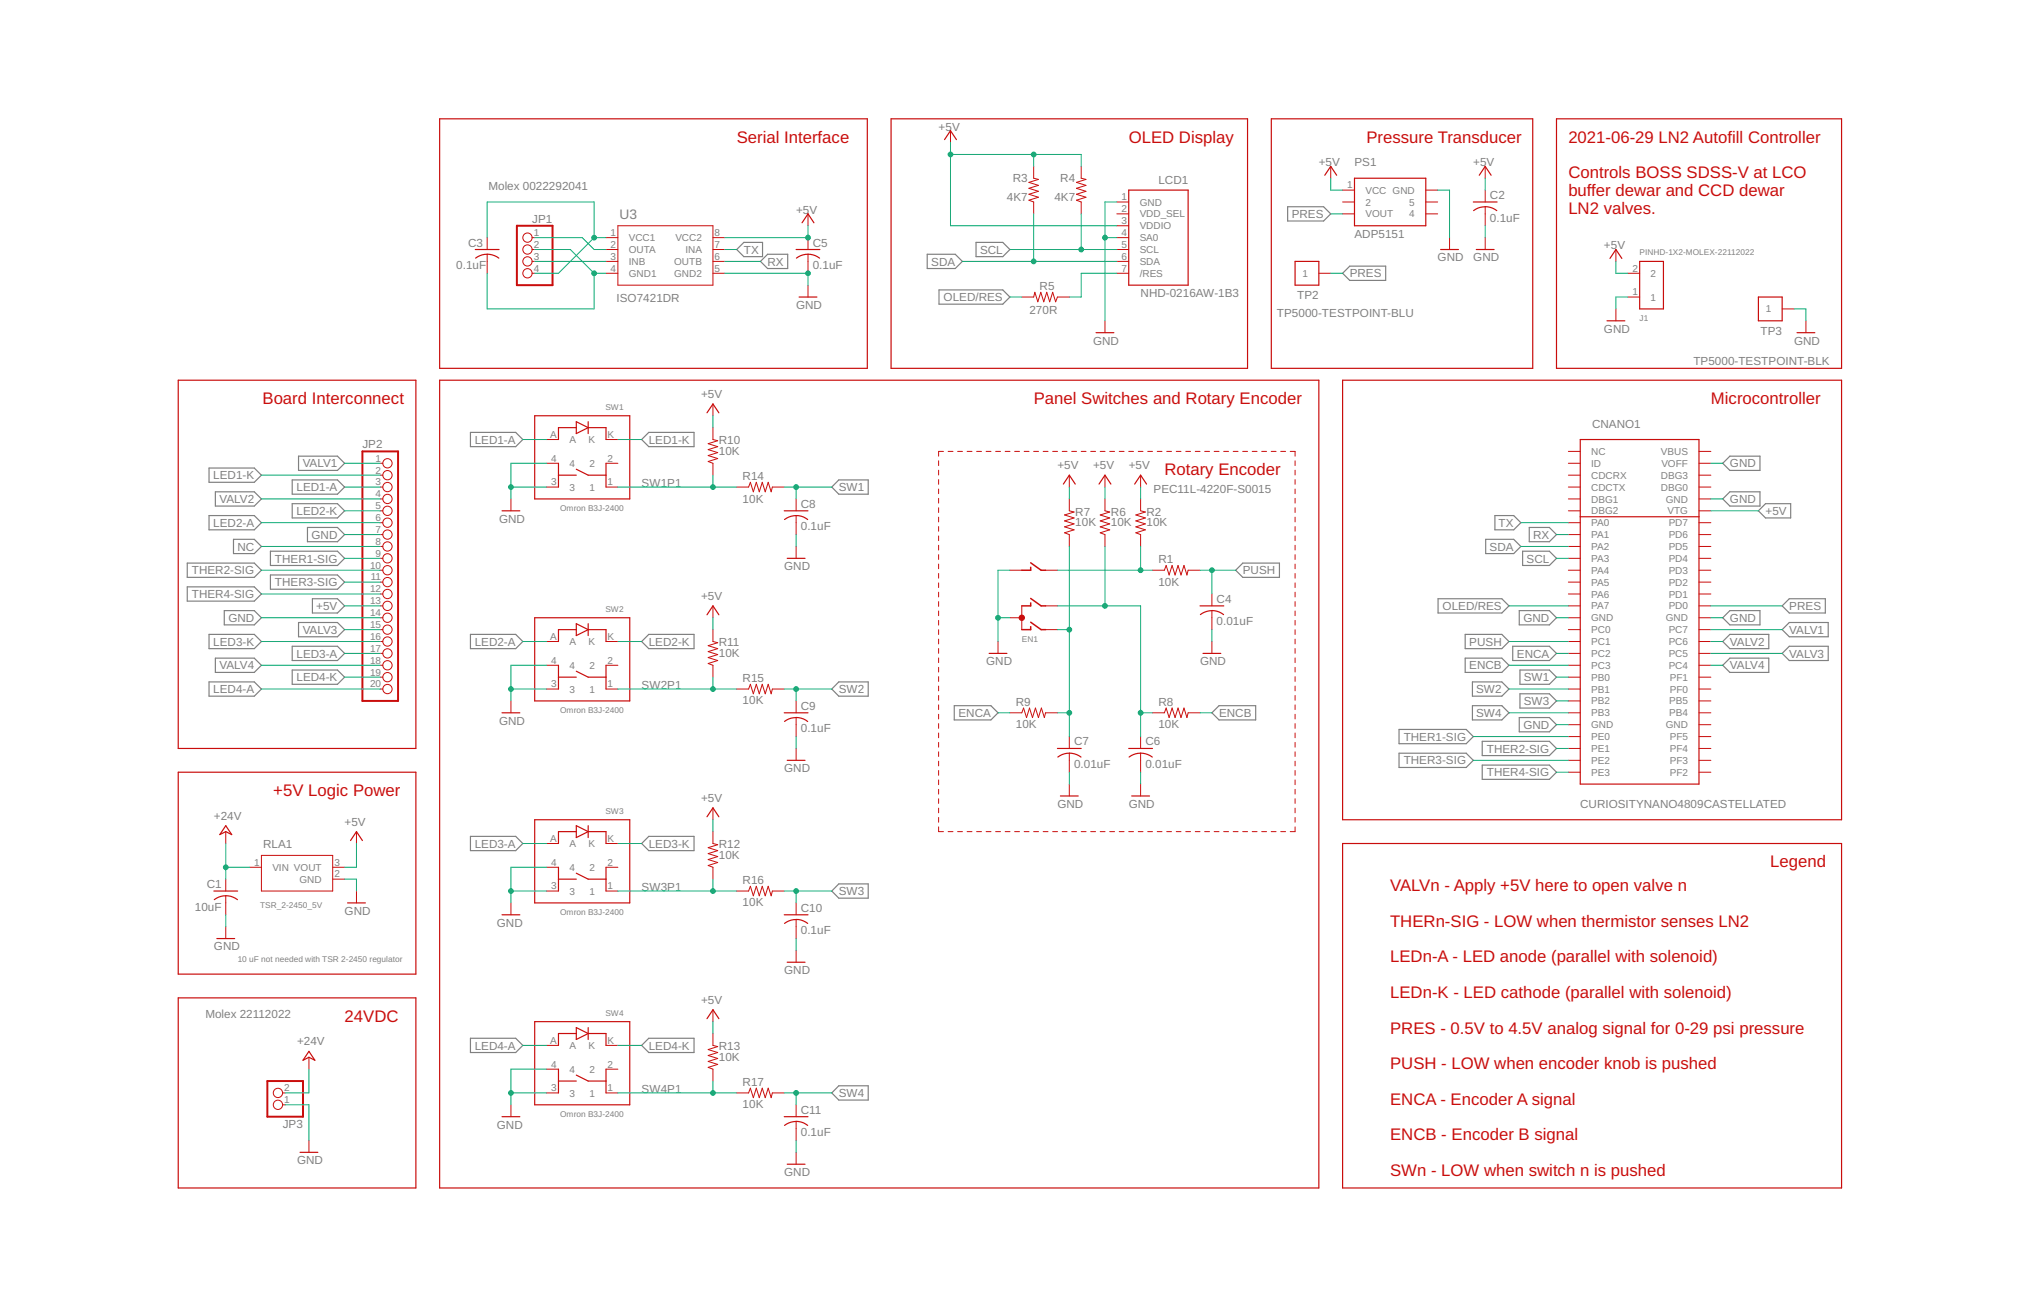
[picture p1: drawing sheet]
<svg xmlns="http://www.w3.org/2000/svg" width="432mm" height="279mm" viewBox="0 0 432 279" stroke-linecap="round" stroke-linejoin="round" font-family="sans-serif">
<g fill="none" stroke="#808080" stroke-width=".25">
<path d="M159 51.8h4v3.1h-4l-1.5-1.6zM164.1 54.4h4.3v3h-4.3l-1.5-1.5zM198.2 54.4h6l1.5 1.5-1.5 1.5h-6zM208.6 51.8h5.8l1.5 1.5-1.5 1.6h-5.8zM275.3 44.2h7.6l1.6 1.5-1.6 1.5h-7.6zM287 58.4l1.5-1.5h7.7v3h-7.7zM200.7 62h13.7l1.5 1.5-1.5 1.5h-13.7zM63.8 97.5h8.3l1.6 1.5-1.6 1.6h-8.3zM100.6 92.4h9.6l1.6 1.6-1.6 1.5h-9.6zM138.7 92.4h9.7v3.1h-9.7l-1.5-1.5zM369.8 97.5h6.4v3.1h-6.4l-1.5-1.6zM44.7 100.1h9.7l1.5 1.5-1.5 1.5h-9.7z"/>
<path d="M44.7 110.2h9.7l1.5 1.5-1.5 1.6h-9.7zM46 105.1h8.4l1.5 1.6-1.5 1.5h-8.4zM49.9 115.3h4.5l1.5 1.5-1.5 1.5h-4.5zM57.8 117.8h14.3l1.6 1.6-1.6 1.5h-14.3zM62.5 107.7h9.6l1.6 1.5-1.6 1.5h-9.6zM62.5 102.6h9.6l1.6 1.5-1.6 1.5h-9.6zM65.7 112.8h6.4l1.6 1.5-1.6 1.5h-6.4zM179.3 102.6h6.3v3h-6.3l-1.5-1.5zM317.6 115.3h6l1.5 1.5-1.5 1.5h-6zM319.6 110.2h4l1.5 1.5-1.5 1.6h-4zM325.5 117.8h5.7l1.5 1.6-1.5 1.5h-5.7zM326.9 112.8h4.3l1.5 1.5-1.5 1.5h-4.3z"/>
<path d="M369.8 105.1h6.4v3.1h-6.4l-1.5-1.5zM377.4 107.7h5.4v3h-5.4l-1.5-1.5zM40 125.5h14.4l1.5 1.5-1.5 1.5h-14.4zM40 120.4h14.4l1.5 1.5-1.5 1.5h-14.4zM44.7 135.6h9.7l1.5 1.5-1.5 1.6h-9.7zM47.9 130.5h6.5l1.5 1.6-1.5 1.5h-6.5zM57.8 122.9h14.3l1.6 1.5-1.6 1.6h-14.3zM62.5 138.2h9.6l1.6 1.5-1.6 1.5h-9.6zM63.8 133.1h8.3l1.6 1.5-1.6 1.5h-8.3zM66.8 128h5.3l1.6 1.5-1.6 1.5h-5.3zM100.6 135.6h9.6l1.6 1.5-1.6 1.6h-9.6zM138.7 135.6h9.7v3.1h-9.7l-1.5-1.6z"/>
<path d="M265.7 120.4h7.8v3h-7.8l-1.6-1.5zM307.4 128h13.6l1.6 1.5-1.6 1.5h-13.6zM313.2 135.6h7.8l1.6 1.5-1.6 1.6h-7.8zM323.4 138.2h7.8l1.5 1.5-1.5 1.5h-7.8zM324.8 130.5h6.4l1.5 1.6-1.5 1.5h-6.4zM369.8 130.5h6.4v3.1h-6.4l-1.5-1.5zM369.8 135.6h8.3v3.1h-8.3l-1.5-1.6zM382.5 128h7.7v3h-7.7l-1.5-1.5zM382.5 138.2h8.3v3h-8.3l-1.5-1.5zM382.5 133.1h8.3v3h-8.3l-1.5-1.5zM44.7 145.8h9.7l1.5 1.5-1.5 1.5h-9.7zM46 140.7h8.4l1.5 1.5-1.5 1.5h-8.4z"/>
<path d="M62.5 143.2h9.6l1.6 1.6-1.6 1.5h-9.6zM179.3 145.8h6.3v3h-6.3l-1.5-1.5zM204 150.9h7.8l1.5 1.5-1.5 1.5h-7.8zM259.1 152.4l1.5-1.5h7.8v3h-7.8zM299.1 155.9h14.3l1.5 1.6-1.5 1.5h-14.3zM313.2 140.7h7.8l1.6 1.5-1.6 1.5h-7.8zM314.7 150.9h6.3l1.6 1.5-1.6 1.5h-6.3zM314.7 145.8h6.3l1.6 1.5-1.6 1.5h-6.3zM316.8 158.5h14.4l1.5 1.5-1.5 1.5h-14.4zM324.8 153.4h6.4l1.5 1.5-1.5 1.5h-6.4zM324.9 143.2h6.3l1.5 1.6-1.5 1.5h-6.3zM324.9 148.3h6.3l1.5 1.5-1.5 1.6h-6.3z"/>
<path d="M369.8 140.7h8.3v3h-8.3l-1.5-1.5zM100.6 178.8h9.6l1.6 1.5-1.6 1.5h-9.6zM138.7 178.8h9.7v3h-9.7l-1.5-1.5zM299.1 161h14.3l1.5 1.5-1.5 1.6h-14.3zM316.8 163.6h14.4l1.5 1.5-1.5 1.5h-14.4zM179.3 189h6.3v3h-6.3l-1.5-1.5zM100.6 222h9.6l1.6 1.5-1.6 1.5h-9.6zM137.2 223.5l1.5-1.5h9.7v3h-9.7zM179.3 232.1h6.3v3.1h-6.3l-1.5-1.6z"/>
</g>
<path d="M110.5 48.3h7.6v12.7h-7.6zM77.5 96.5h7.6v53.3h-7.6zM57.1 231.1h7.7v7.6h-7.7z" fill="none" stroke="#c90d0c" stroke-width=".42"/>
<g fill="none" stroke="#c90d0c" stroke-width=".21">
<path d="M203.2 27.9v2.6M221 35.6v2.5l1 .3-2.1 .6 2.1 .6-2.1 .7 2.1 .6-2.1 .6 2.1 .7-2.1 .6 1.1 .4v2.5M231.1 35.6v2.5l1 .3-2 .6 2 .6-2 .7 2 .6-2 .6 2 .7-2 .6 1 .4v2.5M284.5 35.6v2.5M317.5 35.6v2.5M104.1 50.8v2.5M104.1 54.4v4M113.7 50.8h.6M113.7 53.3h.6M113.7 55.9h.6M113.7 58.4h.6M129.5 50.8h2.6"/>
<path d="M129.5 53.3h2.6M129.5 55.9h2.6M129.5 58.4h2.6M132.1 48.3h20.3v12.7h-20.3zM152.4 50.8h2.5M152.4 53.3h2.5M152.4 55.9h2.5M152.4 58.4h2.5M172.7 45.7v2.6M172.7 50.8v2.5M172.7 54.4v4M238.7 43.2h2.6"/>
<path d="M238.7 45.7h2.6M238.7 48.3h2.6M238.7 50.8h2.6M238.7 53.3h2.6M238.7 55.9h2.6M238.7 58.4h2.6M281.9 58.4h2.6M287 40.6h2.5M287 43.2h2.5M287 45.7h2.5M304.8 40.6h2.5M304.8 43.2h2.5"/>
<path d="M304.8 45.7h2.5M309.9 50.8v2.5M317.5 40.6v2.6M317.5 44.2v4.1M317.5 50.8v2.5M345.4 53.3v2.6M348 58.4h2.5M172.7 61v2.5M218.4 63.5h2.6l.2-1 .6 2 .7-2 .6 2 .7-2 .6 2 .6-2 .7 2 .3-1h2.6M236.2 68.6v2.5M345.4 66v2.6M348 63.5h2.5"/>
<path d="M381 66h2.5M386 68.6v2.5M81.3 99h.5M116.8 99h2.6M116.8 94h2.6M129.5 99h2.6M129.5 94h2.6M152.4 86.4v2.5M152.4 91.4v2.6l1 .2-2 .6 2 .7-2 .6 2 .7-2 .6 2 .6-2 .7 1 .3v2.6M200.6 98.5v1M201.7 96.5h-1.1v1M202.7 96.5h1"/>
<path d="M204.7 96.5h1M206.7 96.5h1.1M208.8 96.5h1M210.8 96.5h1M212.8 96.5h1.1M214.9 96.5h1M216.9 96.5h1M218.9 96.5h1.1M221 96.5h1M223 96.5h1M225 96.5h1.1M227.1 96.5h1"/>
<path d="M229.1 96.5h1M231.1 96.5h1.1M233.2 96.5h1M235.2 96.5h1M237.2 96.5h1.1M239.2 96.5h1.1M241.3 96.5h1M243.3 96.5h1M245.3 96.5h1.1M247.4 96.5h1M249.4 96.5h1M251.4 96.5h1.1"/>
<path d="M253.5 96.5h1M255.5 96.5h1M257.5 96.5h1.1M259.5 96.5h1.1M261.6 96.5h1M263.6 96.5h1M265.6 96.5h1.1M267.7 96.5h1M269.7 96.5h1M271.7 96.5h1.1M273.8 96.5h1M275.8 96.5h1v1"/>
<path d="M276.8 98.5v1M335.3 99h2.5M335.3 96.5h2.5M363.2 99h2.5M363.2 96.5h2.5M81.3 101.6h.5M81.3 104.1h.5M81.3 106.7h.5M81.3 109.2h.5M81.3 111.7h.5M81.3 114.3h.5M81.3 116.8h.5"/>
<path d="M81.3 119.4h.5M109.2 106.7v2.5M116.8 104.1h2.6M129.5 104.1h2.6M157.5 104.1h2.5l.4-1 .6 2 .7-2 .6 2 .6-2 .7 2 .6-2 .6 2 .3-1h2.5M170.2 106.7v2.5M170.2 110.2v4.1M170.2 116.8v2.6M200.6 100.5v1M200.6 102.5v1M200.6 104.5v1M200.6 106.5v1"/>
<path d="M200.6 108.5v1.1M200.6 110.6v1M200.6 112.6v1M200.6 114.6v1M200.6 116.6v1M200.6 118.6v1M228.6 106.7v2.5l1 .3-2 .6 2 .6-2 .7 2 .6-2 .6 2 .7-2 .6 1 .4v2.5M228.6 101.6v2.5M236.2 101.6v2.5M236.2 106.7v2.5l1 .3-2 .6 2 .6-2 .7 2 .6-2 .6 2 .7-2 .6 1 .4v2.5M243.8 106.7v2.5l1 .3-2 .6 2 .6-2 .7 2 .6-2 .6 2 .7-2 .6 1 .4v2.5M243.8 101.6v2.5"/>
<path d="M276.8 100.5v1M276.8 102.5v1M276.8 104.5v1M276.8 106.5v1M276.8 108.5v1.1M276.8 110.6v1M276.8 112.6v1M276.8 114.6v1M276.8 116.6v1M276.8 118.6v1M335.3 101.6h2.5M335.3 104.1h2.5"/>
<path d="M335.3 106.7h2.5M335.3 109.2h2.5M335.3 111.7h2.5M335.3 114.3h2.5M335.3 116.8h2.5M335.3 119.4h2.5M363.2 101.6h2.5M363.2 104.1h2.5M363.2 106.7h2.5M363.2 109.2h2.5M363.2 111.7h2.5M363.2 114.3h2.5"/>
<path d="M363.2 116.8h2.5M363.2 119.4h2.5M81.3 121.9h.5M81.3 124.4h.5M81.3 127h.5M81.3 129.5h.5M81.3 132.1h.5M81.3 134.6h.5M81.3 137.1h.5M81.3 139.7h.5M116.8 137.1h2.6M129.5 137.1h2.6"/>
<path d="M152.4 129.5v2.6M152.4 134.6v2.5l1 .3-2 .6 2 .7-2 .6 2 .6-2 .7 2 .6-2 .6 1 .4v2.6M200.6 120.6v1M200.6 122.6v1M200.6 124.6v1M200.6 126.6v1M200.6 128.6v1M200.6 130.6v1M200.6 132.6v1M200.6 134.6v1M200.6 136.6v1M200.6 138.6v1.1"/>
<path d="M213.3 137.1v2.6M215.9 121.9h2.5M215.9 132.1h2.5M218.4 129.5v5.1M223.5 121.9h2.5M223.5 129.5h2.5M223.5 134.6h2.5M246.4 121.9h2.5l.4-1 .6 2 .6-2 .7 2 .6-2 .7 2 .6-2 .6 2 .3-1h2.5M259.1 127v2.5M259.1 130.5v4.1M259.1 137.1v2.6M276.8 120.6v1"/>
<path d="M276.8 122.6v1M276.8 124.6v1M276.8 126.6v1M276.8 128.6v1M276.8 130.6v1M276.8 132.6v1M276.8 134.6v1M276.8 136.6v1M276.8 138.6v1.1M335.3 121.9h2.5M335.3 124.4h2.5M335.3 127h2.5"/>
<path d="M335.3 129.5h2.5M335.3 132.1h2.5M335.3 134.6h2.5M335.3 137.1h2.5M335.3 139.7h2.5M363.2 121.9h2.5M363.2 124.4h2.5M363.2 127h2.5M363.2 129.5h2.5M363.2 132.1h2.5M363.2 134.6h2.5M363.2 137.1h2.5"/>
<path d="M363.2 139.7h2.5M81.3 142.2h.5M81.3 144.8h.5M81.3 147.3h.5M109.2 149.8v2.6M116.8 142.2h2.6M116.8 147.3h2.6M129.5 142.2h2.6M129.5 147.3h2.6M157.5 147.3h2.5l.4-1 .6 2 .7-2 .6 2 .6-2 .7 2 .6-2 .6 2 .3-1h2.5M170.2 149.8v2.6M170.2 153.4v4.1"/>
<path d="M170.2 160v2.5M200.6 140.7v.9M200.6 142.7v1M200.6 144.7v1M200.6 146.7v1M200.6 148.7v1M200.6 150.7v1M200.6 152.7v1M200.6 154.7v1M200.6 156.7v1M200.6 158.7v1M215.9 152.4h2.5l.4-1 .6 2 .7-2 .6 2 .6-2 .7 2 .6-2 .6 2 .3-1h2.5"/>
<path d="M228.6 157.5v2.5M243.8 157.5v2.5M246.4 152.4h2.5l.4-1 .6 2 .6-2 .7 2 .6-2 .7 2 .6-2 .6 2 .3-1h2.5M276.8 140.7v.9M276.8 142.7v1M276.8 144.7v1M276.8 146.7v1M276.8 148.7v1M276.8 150.7v1M276.8 152.7v1M276.8 154.7v1M276.8 156.7v1"/>
<path d="M276.8 158.7v1M335.3 142.2h2.5M335.3 144.8h2.5M335.3 147.3h2.5M335.3 149.8h2.5M335.3 152.4h2.5M335.3 154.9h2.5M335.3 157.5h2.5M335.3 160h2.5M363.2 142.2h2.5M363.2 144.8h2.5M363.2 147.3h2.5"/>
<path d="M363.2 149.8h2.5M363.2 152.4h2.5M363.2 154.9h2.5M363.2 157.5h2.5M363.2 160h2.5M48.3 177.8v2.5M76.2 177.8v2.5M152.4 172.7v2.5M152.4 177.8v2.5l1 .3-2 .6 2 .6-2 .7 2 .6-2 .6 2 .7-2 .6 1 .4v2.5M200.6 176.8v1h1.1M200.6 160.7v1M200.6 162.7v1"/>
<path d="M200.6 164.7v1M200.6 166.7v1M200.6 168.7v1.1M200.6 170.8v.9M200.6 172.8v1M200.6 174.8v1M202.7 177.8h1M204.7 177.8h1M206.7 177.8h1.1M208.8 177.8h1M210.8 177.8h1M212.8 177.8h1.1"/>
<path d="M214.9 177.8h1M216.9 177.8h1M218.9 177.8h1.1M221 177.8h1M223 177.8h1M225 177.8h1.1M227.1 177.8h1M228.6 161v4.1M228.6 167.6v2.6M229.1 177.8h1M231.1 177.8h1.1M233.2 177.8h1"/>
<path d="M235.2 177.8h1M237.2 177.8h1.1M239.2 177.8h1.1M241.3 177.8h1M243.3 177.8h1M243.8 161v4.1M243.8 167.6v2.6M245.3 177.8h1.1M247.4 177.8h1M249.4 177.8h1M251.4 177.8h1.1M253.5 177.8h1"/>
<path d="M255.5 177.8h1M257.5 177.8h1.1M259.5 177.8h1.1M261.6 177.8h1M263.6 177.8h1M265.6 177.8h1.1M267.7 177.8h1M269.7 177.8h1M271.7 177.8h1.1M273.8 177.8h1M276.8 176.8v1h-1M276.8 160.7v1"/>
<path d="M276.8 162.7v1M276.8 164.7v1M276.8 166.7v1M276.8 168.7v1.1M276.8 170.8v.9M276.8 172.8v1M276.8 174.8v1M335.3 162.5h2.5M335.3 165.1h2.5M363.2 162.5h2.5M363.2 165.1h2.5M48.3 187.9v2.6"/>
<path d="M48.3 191.5v4.1M48.3 198.1v2.5M53.3 185.4h2.6M55.9 182.9h15.2v7.6h-15.2zM71.1 185.4h2.6M71.1 187.9h2.6M76.2 190.5v2.5M109.2 193v2.6M116.8 190.5h2.6M116.8 185.4h2.6M116.8 180.3h2.6M129.5 190.5h2.6"/>
<path d="M129.5 185.4h2.6M129.5 180.3h2.6M157.5 190.5h2.5l.4-1 .6 2 .7-2 .6 2 .6-2 .7 2 .6-2 .6 2 .3-1h2.5M170.2 193v2.6M170.2 196.6v4M152.4 215.9v2.5M170.2 203.2v2.5M60.4 233.6h.6M60.4 236.2h.6M66 226v2.6M109.2 236.2v2.5M116.8 233.6h2.6"/>
<path d="M116.8 228.6h2.6M116.8 223.5h2.6M129.5 233.6h2.6M129.5 228.6h2.6M129.5 223.5h2.6M152.4 220.9v2.6l1 .2-2 .7 2 .6-2 .6 2 .7-2 .6 2 .6-2 .7 1 .4v2.5M157.5 233.6h2.5l.4-1 .6 2.1 .7-2.1 .6 2.1 .6-2.1 .7 2.1 .6-2.1 .6 2.1 .3-1.1h2.5M170.2 236.2v2.5M170.2 239.7v4.1M66 243.8v2.5M170.2 246.3v2.6"/>
<circle cx="112.8" cy="53.3" r=".99"/>
<circle cx="112.8" cy="55.9" r=".99"/>
<circle cx="112.8" cy="58.4" r=".99"/>
<circle cx="112.8" cy="50.8" r=".99"/>
<circle cx="82.8" cy="99" r=".99"/>
<circle cx="82.8" cy="101.6" r=".99"/>
<circle cx="82.8" cy="104.1" r=".99"/>
<circle cx="82.8" cy="106.7" r=".99"/>
<circle cx="82.8" cy="109.2" r=".99"/>
<circle cx="82.8" cy="111.7" r=".99"/>
<circle cx="82.8" cy="119.4" r=".99"/>
<circle cx="82.8" cy="114.3" r=".99"/>
<circle cx="82.8" cy="116.8" r=".99"/>
<circle cx="82.8" cy="129.5" r=".99"/>
<circle cx="82.8" cy="127" r=".99"/>
<circle cx="82.8" cy="137.1" r=".99"/>
<circle cx="82.8" cy="139.7" r=".99"/>
<circle cx="82.8" cy="121.9" r=".99"/>
<circle cx="82.8" cy="124.4" r=".99"/>
<circle cx="82.8" cy="134.6" r=".99"/>
<circle cx="82.8" cy="132.1" r=".99"/>
<circle cx="82.8" cy="147.3" r=".99"/>
<circle cx="82.8" cy="142.2" r=".99"/>
<circle cx="82.8" cy="144.8" r=".99"/>
<circle cx="59.4" cy="233.6" r=".99"/>
<circle cx="59.4" cy="236.2" r=".99"/>
</g>
<g fill="none" stroke="#c90d0c" stroke-width=".25">
<path d="M94 25.4h91.4v53.3h-91.4zM190.5 25.4h76.2v53.3h-76.2zM201.9 29.8l1.3-1.9 1.2 1.9M271.8 25.4h55.8v53.3h-55.8zM283.2 37.5l1.3-1.9 1.2 1.9M289.5 38.1h15.3v10.2h-15.3zM316.2 37.5l1.3-1.9 1.2 1.9M332.7 25.4h61v53.3h-61zM101.6 53.3h5.1M101.7 55.2a4.1 4.1 0 0 1 4.9 0M170.2 53.3h5.1M170.2 55.2a4 4 0 0 1 5 0"/>
<path d="M171.4 47.6l1.3-1.9 1.3 1.9M241.3 40.6h12.7v20.4h-12.7zM276.8 55.9h5.1v5.1h-5.1zM308 53.3h3.8M314.9 43.2h5.1M315 45a4 4 0 0 1 5 0M315.6 53.3h3.8M344.1 55.2l1.3-1.9 1.3 1.9M350.5 55.9h5.1v10.1h-5.1zM170.8 63.5h3.8M234.3 71.1h3.8M343.5 68.6h3.8"/>
<path d="M375.9 63.5h5.1v5.1h-5.1zM384.1 71.1h3.8M38.1 81.3h50.8v78.7h-50.8zM94 81.3h187.9v172.7h-187.9zM114.3 88.9h20.3v17.8h-20.3zM119.4 99v5.1M123.2 91.4h-3.8v2.6M123.2 90.1l2.5 1.3-2.5 1.3zM125.7 91.4h3.8v2.6M125.7 90.1v2.6M129.5 99v5.1M151.1 88.2l1.3-1.8 1.3 1.8"/>
<path d="M287 81.3h106.7v93.9h-106.7zM337.8 94h25.4v73.6h-25.4zM107.3 109.2h3.8M119.4 101.6h3.8M123.2 100.3l2.5 1.3h3.8M167.6 109.2h5.1M167.7 111.1a4 4 0 0 1 5 0M168.3 119.4h3.8M227.3 103.5l1.3-1.9 1.2 1.9M234.9 103.5l1.3-1.9 1.3 1.9M242.5 103.5l1.3-1.9 1.3 1.9M337.8 110.5h25.4"/>
<path d="M114.3 132.1h20.3v17.7h-20.3zM123.2 134.6h-3.8v2.5M123.2 133.3l2.5 1.3-2.5 1.3zM125.7 134.6h3.8v2.5M125.7 133.3v2.6M151.1 131.4l1.3-1.9 1.3 1.9M211.4 139.7h3.8M256.5 129.5h5.1M257.2 139.7h3.8M259.1 130.5l1.5 .3 1 .6M259.1 130.5l-1.6 .4-.9 .5M107.3 152.4h3.8"/>
<path d="M119.4 142.2v5.1M119.4 144.8h3.8M123.2 143.5l2.5 1.3h3.8M129.5 142.2v5.1M167.6 152.4h5.1M167.7 154.2a4 4 0 0 1 5 0M226 160h5.1M241.3 160h5.1M38.1 165.1h50.8v43.1h-50.8zM48.3 176.5l1.2 1.9-1.2-.6-1.3 .6zM74.9 179.7l1.3-1.9 1.3 1.9M114.3 175.2h20.3v17.8h-20.3z"/>
<path d="M123.2 177.8h-3.8v2.5M123.2 176.5l2.5 1.3-2.5 1.2zM125.7 177.8h3.8v2.5M125.7 176.5v2.5M151.1 174.6l1.3-1.9 1.3 1.9M168.3 162.5h3.8M226.1 161.8a4 4 0 0 1 5 0M226.7 170.2h3.8M241.4 161.8a4 4 0 0 1 4.9 0M241.9 170.2h3.8M45.7 190.5h5.1M45.8 192.3a4 4 0 0 1 5 0"/>
<path d="M74.3 193h3.8M107.3 195.6h3.8M119.4 185.4v5.1M119.4 187.9h3.8M123.2 186.7l2.5 1.2h3.8M129.5 185.4v5.1M167.6 195.6h5.1M167.7 197.4a4 4 0 0 1 5 0M287 180.3h106.7v73.7h-106.7zM38.1 213.3h50.8v40.7h-50.8zM46.4 200.6h3.8M114.3 218.4h20.3v17.8h-20.3z"/>
<path d="M123.2 219.7l2.5 1.2-2.5 1.3zM125.7 219.7v2.5M151.1 217.8l1.3-1.9 1.3 1.9M168.3 205.7h3.8M66 224.7l1.3 2-1.3-.7-1.2 .7zM107.3 238.7h3.8M119.4 228.6v5M119.4 231.1h3.8M123.2 220.9h-3.8v2.6M123.2 229.8l2.5 1.3h3.8M125.7 220.9h3.8v2.6M129.5 228.6v5"/>
<path d="M167.6 238.7h5.1M64.1 246.3h3.8M167.7 240.6a4 4 0 0 1 5 0M168.3 248.9h3.8"/>
</g>
<path d="M220.3 134v.6h-1.9M220.3 133l2.2 1.6h1M220.3 121.3v.6h-1.9M220.3 128.9v.6h-1.9M220.3 127.9l2.2 1.6h1M220.3 120.3l2.2 1.6h1" fill="none" stroke="#c90d0c" stroke-width=".32"/>
<circle cx="218.4" cy="132.1" r=".57" fill="#c90d0c" stroke="#c90d0c" stroke-width=".21"/>
<g fill="none" stroke="#0dab76" stroke-width=".21">
<path d="M203.2 33h27.9v2.6M203.2 30.5v17.8h35.5M221 33v2.6M284.5 38.1v2.5h2.5M317.5 38.1v2.5M104.1 50.8v-7.6h22.9v7.6M104.1 58.4v7.6h22.9v-7.6M114.3 50.8h10.2l2.5 2.5h2.5M114.3 53.3h7.6l5.1 5.1M114.3 55.9h15.2M127 50.8l-7.6 7.6h-5.1M127 58.4h2.5"/>
<path d="M127 50.8h2.5M154.9 58.4h17.8v2.6M154.9 53.3h2.6M154.9 55.9h7.7M172.7 48.3v2.5h-17.8M205.7 55.9h33M215.9 53.3h22.8M221 45.7v10.2M231.1 45.7v7.6M236.2 50.8h2.5M238.7 58.4h-7.6v5.1h-2.5M238.7 43.2h-2.5v25.4"/>
<path d="M284.5 58.4h2.5M284.5 45.7h2.5M307.3 40.6h2.6v10.2M317.5 48.3v2.5M345.4 55.9v2.5h2.6M215.9 63.5h2.5M348 63.5h-2.6v2.5M383.5 66h2.5v2.6M73.7 99h7.6M111.8 94h5M116.8 99h-7.6v7.7M132.1 94h5.1"/>
<path d="M152.4 88.9v2.5M365.7 99h2.6M55.9 106.7h25.4M55.9 101.6h25.4M55.9 111.7h25.4M55.9 116.8h25.4M73.7 114.3h7.6M73.7 104.1h7.6M73.7 109.2h7.6M73.7 119.4h7.6M109.2 104.1h7.6M132.1 104.1h25.4"/>
<path d="M152.4 101.6v2.5M167.6 104.1h10.2M170.2 104.1v2.6M170.2 114.3v2.5M228.6 104.1v2.6M228.6 116.8v40.7M236.2 104.1v2.6M236.2 116.8v12.7M243.8 104.1v2.6M243.8 116.8v5.1M325.1 111.7h10.2M325.1 116.8h10.2"/>
<path d="M332.7 114.3h2.6M332.7 119.4h2.6M365.7 106.7h2.6M365.7 109.2h10.2M55.9 132.1h25.4M55.9 121.9h25.4M55.9 127h25.4M55.9 137.1h25.4M73.7 129.5h7.6M73.7 124.4h7.6M73.7 139.7h7.6M73.7 134.6h7.6"/>
<path d="M111.8 137.1h5M132.1 137.1h5.1M152.4 132.1v2.5M213.3 132.1h2.6M215.9 121.9h-2.6v15.2M226 121.9h20.4M226 129.5h17.8v28M226 134.6h2.6M256.5 121.9h7.6M259.1 121.9v5.1M259.1 134.6v2.5M322.6 129.5h12.7"/>
<path d="M322.6 137.1h12.7M332.7 132.1h2.6M332.7 139.7h2.6M365.7 132.1h2.6M365.7 129.5h15.3M365.7 137.1h2.6M365.7 139.7h15.3M365.7 134.6h15.3M55.9 147.3h25.4M55.9 142.2h25.4M73.7 144.8h7.6M109.2 147.3h7.6"/>
<path d="M116.8 142.2h-7.6v7.6M132.1 147.3h25.4M152.4 144.8v2.5M167.6 147.3h10.2M170.2 147.3v2.5M170.2 157.5v2.5M213.3 152.4h2.6M226 152.4h2.6M243.8 152.4h2.6M256.5 152.4h2.6M314.9 157.5h20.4M322.6 147.3h12.7"/>
<path d="M322.6 142.2h12.7M322.6 152.4h12.7M332.7 154.9h2.6M332.7 160h2.6M332.7 144.8h2.6M332.7 149.8h2.6M365.7 142.2h2.6M152.4 175.2v2.6M228.6 165.1v2.5M243.8 165.1v2.5M314.9 162.5h20.4M332.7 165.1h2.6"/>
<path d="M48.3 185.4h5M48.3 180.3v7.6M48.3 195.6v2.5M73.7 187.9h2.5v2.6M76.2 180.3v5.1h-2.5M109.2 190.5h7.6M111.8 180.3h5M116.8 185.4h-7.6v7.6M132.1 190.5h25.4M132.1 180.3h5.1M152.4 187.9v2.6M167.6 190.5h10.2"/>
<path d="M170.2 190.5v2.5M152.4 218.4v2.5M170.2 200.6v2.6M61 236.2h5v7.6M66 228.6v5h-5M109.2 233.6h7.6M111.8 223.5h5M116.8 228.6h-7.6v7.6M132.1 233.6h25.4M132.1 223.5h5.1M152.4 231.1v2.5M167.6 233.6h10.2"/>
<path d="M170.2 233.6v2.6M170.2 243.8v2.5"/>
</g>
<g fill="#0dab76" stroke="#0dab76" stroke-width=".21">
<circle cx="109.2" cy="190.5" r=".51"/>
<circle cx="109.2" cy="233.6" r=".51"/>
<circle cx="109.2" cy="104.1" r=".51"/>
<circle cx="109.2" cy="147.3" r=".51"/>
<circle cx="213.3" cy="132.1" r=".51"/>
<circle cx="172.7" cy="58.4" r=".51"/>
<circle cx="236.2" cy="50.8" r=".51"/>
<circle cx="221" cy="33" r=".51"/>
<circle cx="203.2" cy="33" r=".51"/>
<circle cx="172.7" cy="50.8" r=".51"/>
<circle cx="48.3" cy="185.4" r=".51"/>
<circle cx="231.1" cy="53.3" r=".51"/>
<circle cx="221" cy="55.9" r=".51"/>
<circle cx="170.2" cy="104.1" r=".51"/>
<circle cx="170.2" cy="147.3" r=".51"/>
<circle cx="170.2" cy="190.5" r=".51"/>
<circle cx="170.2" cy="233.6" r=".51"/>
<circle cx="259.1" cy="121.9" r=".51"/>
<circle cx="243.8" cy="121.9" r=".51"/>
<circle cx="127" cy="50.8" r=".51"/>
<circle cx="127" cy="58.4" r=".51"/>
<circle cx="152.4" cy="233.6" r=".51"/>
<circle cx="152.4" cy="104.1" r=".51"/>
<circle cx="152.4" cy="147.3" r=".51"/>
<circle cx="152.4" cy="190.5" r=".51"/>
<circle cx="236.2" cy="129.5" r=".51"/>
<circle cx="243.8" cy="152.4" r=".51"/>
<circle cx="228.6" cy="134.6" r=".51"/>
<circle cx="228.6" cy="152.4" r=".51"/>
</g>
<g font-size="3.6" fill="#c90d0c">
<text x="157.5" y="30.5">Serial Interface</text>
<text x="241.3" y="30.5">OLED Display</text>
<text x="292.1" y="30.5">Pressure Transducer</text>
<text x="335.3" y="30.5">2021-06-29 LN2 Autofill Controller</text>
<text x="335.3" y="38.1">Controls BOSS SDSS-V at LCO</text>
<text x="335.3" y="41.9">buffer dewar and CCD dewar</text>
<text x="335.3" y="45.7">LN2 valves.</text>
<text x="56.1" y="86.3">Board Interconnect</text>
<text x="221" y="86.3">Panel Switches and Rotary Encoder</text>
<text x="365.7" y="86.3">Microcontroller</text>
<text x="248.9" y="101.6">Rotary Encoder</text>
<text x="58.4" y="170.2">+5V Logic Power</text>
<text x="378.4" y="185.4">Legend</text>
<text x="297.2" y="190.5">VALVn - Apply +5V here to open valve n</text>
<text x="297.2" y="198.1">THERn-SIG - LOW when thermistor senses LN2</text>
<text x="297.2" y="205.7">LEDn-A - LED anode (parallel with solenoid)</text>
<text x="297.2" y="213.3">LEDn-K - LED cathode (parallel with solenoid)</text>
<text x="73.7" y="218.4">24VDC</text>
<text x="297.2" y="220.9">PRES - 0.5V to 4.5V analog signal for 0-29 psi pressure</text>
<text x="297.2" y="228.6">PUSH - LOW when encoder knob is pushed</text>
<text x="297.2" y="236.2">ENCA - Encoder A signal</text>
<text x="297.2" y="243.8">ENCB - Encoder B signal</text>
<text x="297.2" y="251.4">SWn - LOW when switch n is pushed</text>
</g>
<text font-size="2.9" fill="#808080" x="132.4" y="46.8">U3</text>
<g font-size="2.5" fill="#808080">
<text x="200.6" y="27.9">+5</text>
<text x="203.5" y="27.9">V</text>
<text x="281.9" y="35.6">+5V</text>
<text x="289.5" y="35.6">PS1</text>
<text x="314.9" y="35.6">+5V</text>
<text x="104.4" y="40.6">Molex 0022292041</text>
<text x="216.5" y="38.8">R3</text>
<text x="226.7" y="38.8">R4</text>
<text x="247.6" y="39.4">LCD1</text>
<text x="113.8" y="47.6">JP1</text>
<text x="170.2" y="45.7">+5V</text>
<text x="215.2" y="42.9">4K7</text>
<text x="225.4" y="42.9">4K7</text>
<text x="276.1" y="46.6">PRES</text>
<text x="318.5" y="47.4">0.1uF</text>
<text x="318.5" y="42.5">C2</text>
<text x="100.1" y="52.7">C3</text>
<text x="173.7" y="52.7">C5</text>
<text x="289.5" y="50.8">ADP5151</text>
<text x="342.9" y="53.3">+5V</text>
<text x="97.5" y="57.5">0.1uF</text>
<text x="159" y="54.2">TX</text>
<text x="164.1" y="56.8">RX</text>
<text x="173.7" y="57.5">0.1uF</text>
<text x="199.1" y="56.8">SDA</text>
<text x="209.5" y="54.2">SCL</text>
<text x="288.5" y="59.3">PRES</text>
<text x="307.3" y="55.9">GND</text>
<text x="314.9" y="55.9">GND</text>
<text x="131.8" y="64.5">ISO7421DR</text>
<text x="201.7" y="64.4">OLED/RES</text>
<text x="222.2" y="62">R5</text>
<text x="243.8" y="63.5">NHD-0216AW-1B3</text>
<text x="277.3" y="64">TP2</text>
<text x="170.2" y="66">GND</text>
<text x="220.1" y="67">270R</text>
<text x="273" y="67.8">TP5000-TESTPOINT-BLU</text>
<text x="342.9" y="71.1">GND</text>
<text x="376.4" y="71.6">TP3</text>
<text x="233.7" y="73.7">GND</text>
<text x="362" y="78">TP5000-TESTPOINT-BLK</text>
<text x="383.5" y="73.7">GND</text>
<text x="149.9" y="85.1">+5V</text>
<text x="77.5" y="95.9">JP2</text>
<text x="101.5" y="94.9">LED1-A</text>
<text x="138.7" y="94.9">LED1-K</text>
<text x="153.7" y="95">R10</text>
<text x="340.3" y="91.4">CNANO1</text>
<text x="64.7" y="99.9">VALV1</text>
<text x="153.7" y="97.3">10K</text>
<text x="226" y="100.3">+5V</text>
<text x="233.7" y="100.3">+5V</text>
<text x="241.3" y="100.3">+5V</text>
<text x="369.8" y="99.9">GND</text>
<text x="45.6" y="102.5">LED1-K</text>
<text x="46.9" y="107.6">VALV2</text>
<text x="63.4" y="105">LED1-A</text>
<text x="137.2" y="104.1">SW1P1</text>
<text x="158.7" y="107.4">10K</text>
<text x="158.7" y="102.6">R14</text>
<text x="179.3" y="105">SW1</text>
<text x="246.6" y="105.4">PEC11L-4220F-S0015</text>
<text x="369.8" y="107.6">GND</text>
<text x="45.6" y="112.6">LED2-A</text>
<text x="63.4" y="110.1">LED2-K</text>
<text x="106.7" y="111.7">GND</text>
<text x="171.2" y="113.4">0.1uF</text>
<text x="171.2" y="108.6">C8</text>
<text x="229.9" y="112.5">10K</text>
<text x="229.9" y="110.2">R7</text>
<text x="237.5" y="112.5">10K</text>
<text x="237.5" y="110.2">R6</text>
<text x="245.1" y="112.5">10K</text>
<text x="245.1" y="110.2">R2</text>
<text x="320.4" y="112.6">TX</text>
<text x="377.4" y="110.1">+5V</text>
<text x="50.8" y="117.7">NC</text>
<text x="66.6" y="115.2">GND</text>
<text x="318.4" y="117.7">SDA</text>
<text x="327.7" y="115.2">RX</text>
<text x="41" y="122.8">THER2-SIG</text>
<text x="58.8" y="125.3">THER3-SIG</text>
<text x="58.8" y="120.3">THER1-SIG</text>
<text x="167.6" y="121.9">GND</text>
<text x="247.6" y="125.2">10K</text>
<text x="247.6" y="120.4">R1</text>
<text x="265.7" y="122.8">PUSH</text>
<text x="326.3" y="120.3">SCL</text>
<text x="41" y="127.9">THER4-SIG</text>
<text x="67.6" y="130.4">+5V</text>
<text x="149.9" y="128.3">+5V</text>
<text x="260.1" y="128.9">C4</text>
<text x="308.4" y="130.4">OLED/RES</text>
<text x="382.5" y="130.4">PRES</text>
<text x="48.8" y="132.9">GND</text>
<text x="64.7" y="135.5">VALV3</text>
<text x="260.1" y="133.7">0.01uF</text>
<text x="325.6" y="133">GND</text>
<text x="369.8" y="132.9">GND</text>
<text x="382.5" y="135.5">VALV1</text>
<text x="45.6" y="138">LED3-K</text>
<text x="46.9" y="143.1">VALV4</text>
<text x="63.4" y="140.6">LED3-A</text>
<text x="101.5" y="138">LED2-A</text>
<text x="138.7" y="138">LED2-K</text>
<text x="153.7" y="140.4">10K</text>
<text x="153.7" y="138.2">R11</text>
<text x="210.8" y="142.2">GND</text>
<text x="256.5" y="142.2">GND</text>
<text x="314.1" y="143.1">ENCB</text>
<text x="314.1" y="138">PUSH</text>
<text x="324.2" y="140.6">ENCA</text>
<text x="369.8" y="138">VALV2</text>
<text x="369.8" y="143.1">VALV4</text>
<text x="382.5" y="140.6">VALV3</text>
<text x="45.6" y="148.2">LED4-A</text>
<text x="63.4" y="145.6">LED4-K</text>
<text x="137.2" y="147.3">SW2P1</text>
<text x="158.7" y="145.8">R15</text>
<text x="179.3" y="148.2">SW2</text>
<text x="315.5" y="148.2">SW2</text>
<text x="325.7" y="145.6">SW1</text>
<text x="106.7" y="154.9">GND</text>
<text x="158.7" y="150.6">10K</text>
<text x="171.2" y="151.7">C9</text>
<text x="204.9" y="153.3">ENCA</text>
<text x="217.2" y="155.7">10K</text>
<text x="217.2" y="150.9">R9</text>
<text x="247.6" y="155.7">10K</text>
<text x="247.6" y="150.9">R8</text>
<text x="260.6" y="153.3">ENCB</text>
<text x="315.5" y="153.3">SW4</text>
<text x="325.6" y="155.8">GND</text>
<text x="325.7" y="150.7">SW3</text>
<text x="171.2" y="156.6">0.1uF</text>
<text x="229.6" y="159.4">C7</text>
<text x="244.8" y="159.4">C6</text>
<text x="300.1" y="158.3">THER1-SIG</text>
<text x="317.8" y="160.9">THER2-SIG</text>
<text x="167.6" y="165.1">GND</text>
<text x="229.6" y="164.2">0.01uF</text>
<text x="244.8" y="164.2">0.01uF</text>
<text x="300.1" y="163.4">THER3-SIG</text>
<text x="317.8" y="166">THER4-SIG</text>
<text x="149.9" y="171.4">+5V</text>
<text x="226" y="172.7">GND</text>
<text x="241.3" y="172.7">GND</text>
<text x="337.8" y="172.7">CURIOSITYNANO4809CASTELLATED</text>
<text x="45.7" y="175.2">+24V</text>
<text x="73.7" y="176.5">+5V</text>
<text x="56.2" y="181.4">RLA1</text>
<text x="101.5" y="181.2">LED3-A</text>
<text x="138.7" y="181.2">LED3-K</text>
<text x="153.7" y="183.6">10K</text>
<text x="153.7" y="181.4">R12</text>
<text x="44.2" y="189.8">C1</text>
<text x="137.2" y="190.5">SW3P1</text>
<text x="158.7" y="189">R16</text>
<text x="179.3" y="191.4">SW3</text>
<text x="41.7" y="194.7">10uF</text>
<text x="73.7" y="195.5">GND</text>
<text x="158.7" y="193.8">10K</text>
<text x="171.2" y="194.9">C10</text>
<text x="45.7" y="203.2">GND</text>
<text x="106.2" y="198.1">GND</text>
<text x="171.2" y="199.7">0.1uF</text>
<text x="167.6" y="208.2">GND</text>
<text x="149.9" y="214.6">+5V</text>
<text x="43.9" y="217.6">Molex 22112022</text>
<text x="63.5" y="223.5">+24V</text>
<text x="101.5" y="224.4">LED4-A</text>
<text x="138.7" y="224.4">LED4-K</text>
<text x="153.7" y="226.8">10K</text>
<text x="153.7" y="224.5">R13</text>
<text x="137.2" y="233.6">SW4P1</text>
<text x="158.7" y="232.1">R17</text>
<text x="158.7" y="236.9">10K</text>
<text x="171.2" y="238.1">C11</text>
<text x="179.3" y="234.5">SW4</text>
<text x="60.5" y="241.1">JP3</text>
<text x="106.2" y="241.3">GND</text>
<text x="171.2" y="242.9">0.1uF</text>
<text x="63.5" y="248.9">GND</text>
<text x="167.6" y="251.4">GND</text>
</g>
<g font-size="2.1" fill="#808080">
<text x="288" y="40.3">1</text>
<text x="291.9" y="41.4">VCC GND</text>
<text x="239.7" y="42.8">1</text>
<text x="239.7" y="45.4">2</text>
<text x="239.7" y="47.9">3</text>
<text x="243.6" y="43.9">GND</text>
<text x="243.6" y="46.5">VDD_SEL</text>
<text x="291.9" y="43.9">2</text>
<text x="291.9" y="46.5">VOUT</text>
<text x="301.3" y="46.5">4</text>
<text x="301.3" y="43.9">5</text>
<text x="114.1" y="50.4">1</text>
<text x="114.1" y="53">2</text>
<text x="130.5" y="50.4">1</text>
<text x="130.5" y="53">2</text>
<text x="134.4" y="51.6">VCC1</text>
<text x="144.4" y="51.6">VCC2</text>
<text x="152.7" y="53">7</text>
<text x="152.7" y="50.4">8</text>
<text x="239.7" y="50.4">4</text>
<text x="239.7" y="53">5</text>
<text x="243.6" y="49">VDDIO</text>
<text x="243.6" y="51.6">SA0</text>
<text x="114.1" y="55.5">3</text>
<text x="114.1" y="58.1">4</text>
<text x="130.5" y="55.5">3</text>
<text x="130.5" y="58.1">4</text>
<text x="134.4" y="54.1">OUTA</text>
<text x="134.4" y="56.6">INB</text>
<text x="134.4" y="59.2">GND1</text>
<text x="144.1" y="59.2">GND2</text>
<text x="144.1" y="56.6">OUTB</text>
<text x="146.5" y="54.1">INA</text>
<text x="152.7" y="58.1">5</text>
<text x="152.7" y="55.5">6</text>
<text x="239.7" y="55.5">6</text>
<text x="239.7" y="58.1">7</text>
<text x="243.6" y="54.1">SCL</text>
<text x="243.6" y="56.6">SDA</text>
<text x="243.6" y="59.2">/RES</text>
<text x="278.4" y="59.2">1</text>
<text x="348.9" y="58.1">2</text>
<text x="352.8" y="59.2">2</text>
<text x="348.9" y="63.1">1</text>
<text x="352.8" y="64.3">1</text>
<text x="377.4" y="66.8">1</text>
<text x="117.6" y="93.6">A</text>
<text x="121.7" y="94.7">A</text>
<text x="125.8" y="94.7">K</text>
<text x="129.9" y="93.6">K</text>
<text x="80.3" y="98.7">1</text>
<text x="80.3" y="101.2">2</text>
<text x="117.8" y="98.7">4</text>
<text x="121.7" y="99.8">4</text>
<text x="126" y="99.8">2</text>
<text x="129.9" y="98.7">2</text>
<text x="340.1" y="97.3">NC</text>
<text x="340.1" y="99.8">ID</text>
<text x="355.1" y="97.3">VBUS</text>
<text x="355.1" y="99.8">VOFF</text>
<text x="80.3" y="103.8">3</text>
<text x="80.3" y="106.3">4</text>
<text x="117.8" y="103.8">3</text>
<text x="121.7" y="104.9">3</text>
<text x="126" y="104.9">1</text>
<text x="129.9" y="103.8">1</text>
<text x="340.1" y="102.3">CDCRX</text>
<text x="340.1" y="104.9">CDCTX</text>
<text x="340.1" y="107.4">DBG1</text>
<text x="355" y="104.9">DBG0</text>
<text x="355" y="102.3">DBG3</text>
<text x="356.1" y="107.4">GND</text>
<text x="80.3" y="108.8">5</text>
<text x="80.3" y="111.4">6</text>
<text x="80.3" y="113.9">7</text>
<text x="340.1" y="110">DBG2</text>
<text x="340.1" y="112.5">PA0</text>
<text x="356.4" y="110">VTG</text>
<text x="356.7" y="112.5">PD7</text>
<text x="80.3" y="116.5">8</text>
<text x="80.3" y="119">9</text>
<text x="340.1" y="115">PA1</text>
<text x="340.1" y="117.6">PA2</text>
<text x="356.7" y="117.6">PD5</text>
<text x="356.7" y="115">PD6</text>
<text x="79.1" y="121.5">10</text>
<text x="79.3" y="124.1">11</text>
<text x="340.1" y="120.1">PA3</text>
<text x="340.1" y="122.7">PA4</text>
<text x="340.1" y="125.2">PA5</text>
<text x="356.7" y="125.2">PD2</text>
<text x="356.7" y="122.7">PD3</text>
<text x="356.7" y="120.1">PD4</text>
<text x="79.1" y="126.6">12</text>
<text x="79.1" y="129.2">13</text>
<text x="79.1" y="131.7">14</text>
<text x="340.1" y="127.7">PA6</text>
<text x="340.1" y="130.3">PA7</text>
<text x="356.7" y="130.3">PD0</text>
<text x="356.7" y="127.7">PD1</text>
<text x="79.1" y="134.2">15</text>
<text x="79.1" y="136.8">16</text>
<text x="117.6" y="136.8">A</text>
<text x="121.7" y="137.9">A</text>
<text x="125.8" y="137.9">K</text>
<text x="129.9" y="136.8">K</text>
<text x="340.1" y="132.8">GND</text>
<text x="340.1" y="135.4">PC0</text>
<text x="340.1" y="137.9">PC1</text>
<text x="356.1" y="132.8">GND</text>
<text x="356.7" y="137.9">PC6</text>
<text x="356.7" y="135.4">PC7</text>
<text x="79.1" y="139.3">17</text>
<text x="79.1" y="141.9">18</text>
<text x="117.8" y="141.9">4</text>
<text x="121.7" y="143">4</text>
<text x="126" y="143">2</text>
<text x="129.9" y="141.9">2</text>
<text x="340.1" y="140.4">PC2</text>
<text x="340.1" y="143">PC3</text>
<text x="356.7" y="143">PC4</text>
<text x="356.7" y="140.4">PC5</text>
<text x="79.1" y="144.4">19</text>
<text x="79.1" y="146.9">20</text>
<text x="117.8" y="146.9">3</text>
<text x="121.7" y="148.1">3</text>
<text x="126" y="148.1">1</text>
<text x="129.9" y="146.9">1</text>
<text x="340.1" y="145.5">PB0</text>
<text x="340.1" y="148.1">PB1</text>
<text x="356.9" y="148.1">PF0</text>
<text x="356.9" y="145.5">PF1</text>
<text x="340.1" y="150.6">PB2</text>
<text x="340.1" y="153.1">PB3</text>
<text x="340.1" y="155.7">GND</text>
<text x="356.1" y="155.7">GND</text>
<text x="356.8" y="153.1">PB4</text>
<text x="356.8" y="150.6">PB5</text>
<text x="340.1" y="158.2">PE0</text>
<text x="340.1" y="160.8">PE1</text>
<text x="356.9" y="160.8">PF4</text>
<text x="356.9" y="158.2">PF5</text>
<text x="340.1" y="163.3">PE2</text>
<text x="340.1" y="165.8">PE3</text>
<text x="356.9" y="165.8">PF2</text>
<text x="356.9" y="163.3">PF3</text>
<text x="117.6" y="180">A</text>
<text x="129.9" y="180">K</text>
<text x="54.3" y="185">1</text>
<text x="71.5" y="185">3</text>
<text x="117.8" y="185">4</text>
<text x="121.7" y="181.1">A</text>
<text x="125.8" y="181.1">K</text>
<text x="129.9" y="185">2</text>
<text x="58.2" y="186.2">VIN VOUT</text>
<text x="64" y="188.7">GND</text>
<text x="71.5" y="187.6">2</text>
<text x="117.8" y="190.1">3</text>
<text x="121.7" y="191.2">3</text>
<text x="121.7" y="186.2">4</text>
<text x="126" y="191.2">1</text>
<text x="126" y="186.2">2</text>
<text x="129.9" y="190.1">1</text>
<text x="117.6" y="223.1">A</text>
<text x="121.7" y="224.2">A</text>
<text x="125.8" y="224.2">K</text>
<text x="129.9" y="223.1">K</text>
<text x="60.8" y="233.3">2</text>
<text x="117.8" y="233.3">3</text>
<text x="117.8" y="228.2">4</text>
<text x="121.7" y="229.3">4</text>
<text x="126" y="229.3">2</text>
<text x="129.9" y="233.3">1</text>
<text x="129.9" y="228.2">2</text>
<text x="60.8" y="235.8">1</text>
<text x="121.7" y="234.4">3</text>
<text x="126" y="234.4">1</text>
</g>
<g font-size="1.8" fill="#808080">
<text x="350.5" y="54.6">PINHD-1X2-MOLEX-22112022</text>
<text x="350.5" y="68.6">J1</text>
<text x="129.4" y="87.6">SW1</text>
<text x="119.8" y="109.2">Omron B3J-2400</text>
<text x="129.4" y="130.8">SW2</text>
<text x="218.4" y="137.1">EN1</text>
<text x="119.8" y="152.4">Omron B3J-2400</text>
<text x="129.4" y="174">SW3</text>
<text x="55.6" y="194.1">TSR_2-2450_5V</text>
<text x="119.8" y="195.5">Omron B3J-2400</text>
<text x="50.8" y="205.7">10 uF not needed with TSR 2-2450 regulator</text>
<text x="129.4" y="217.1">SW4</text>
<text x="119.8" y="238.7">Omron B3J-2400</text>
</g>
</svg>
